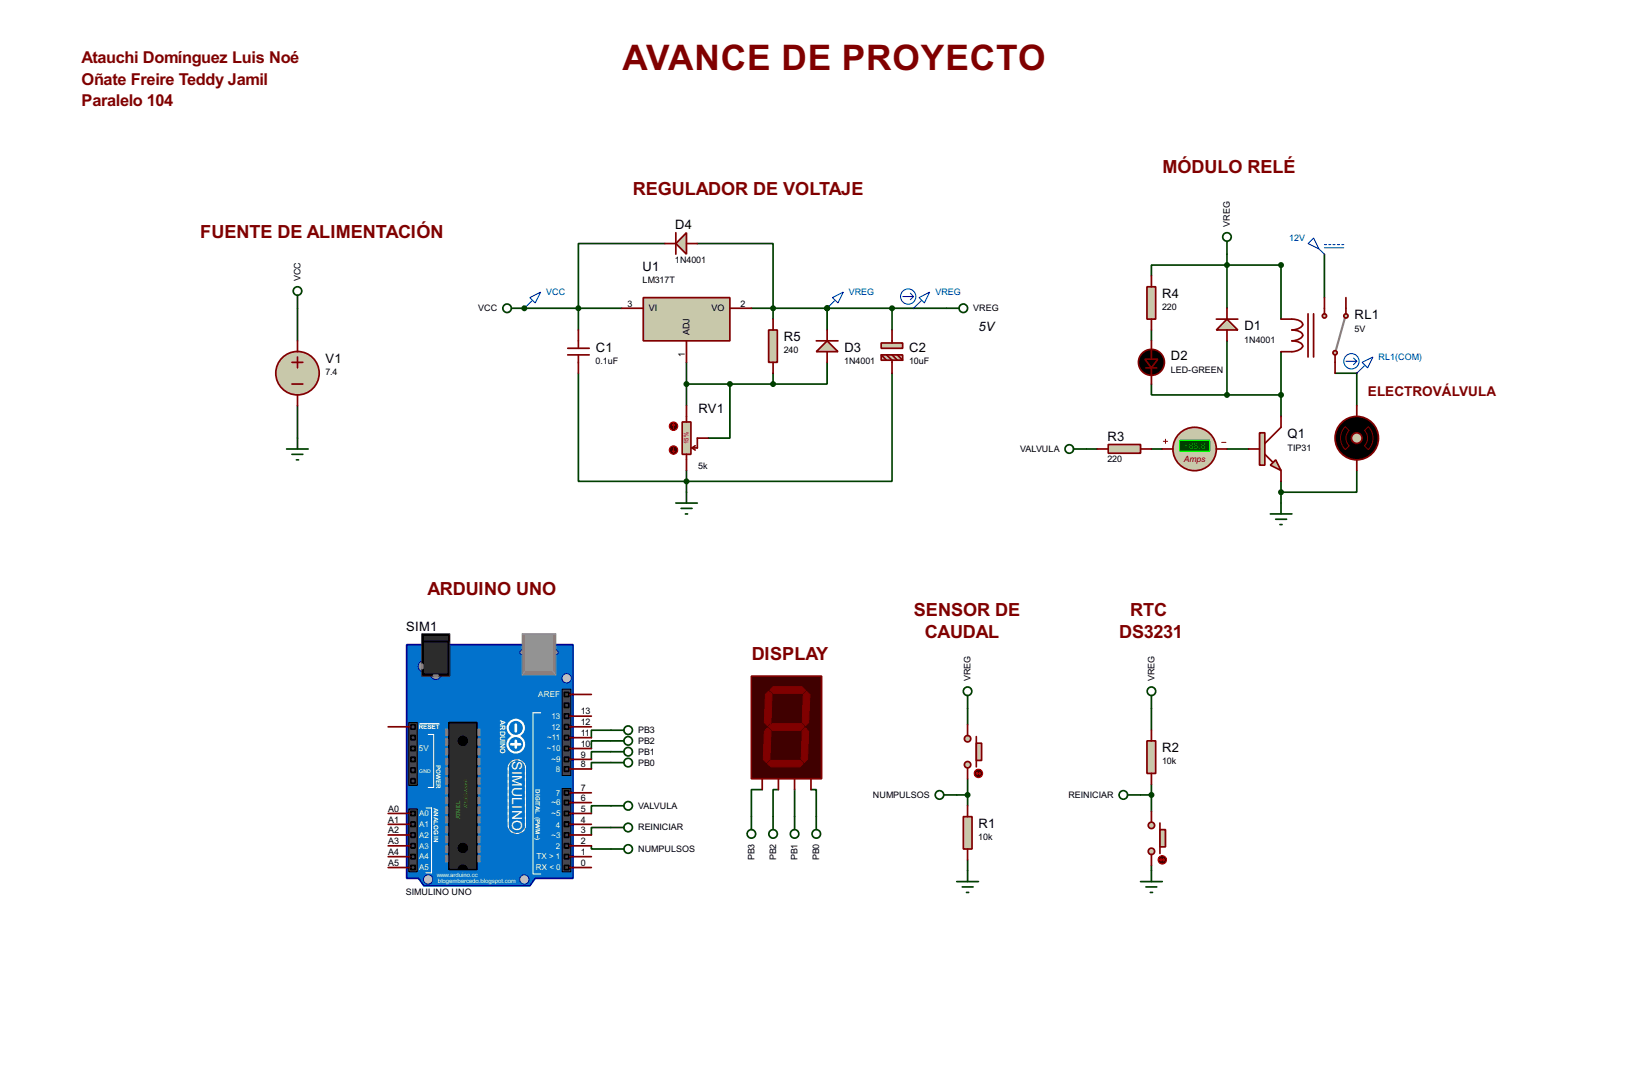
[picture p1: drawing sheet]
<svg xmlns="http://www.w3.org/2000/svg" width="383mm" height="256mm" viewBox="0 0 383 256" stroke-linecap="round" stroke-linejoin="round" font-family="sans-serif">
<g fill="none" stroke="#004000" stroke-width=".4">
<path d="M156.3 57.2h-20.4v15.2M163.9 57.2h17.8v15.2M288.3 59.7v12.7M311.2 59.7v10.2M69.9 72.4v7.7M135.9 72.4h10.2M135.9 72.4v5.1M176.6 72.4h5.1M181.7 72.4v2.6M209.6 72.4v5.1M222.3 72.4h-27.9v5.1M270.6 64.8v-2.5h30.4v12.7"/>
<path d="M270.6 77.5v2.6M69.9 95.3v7.6M135.9 87.7v25.4h73.7v-25.4M161.3 85.1v10.2M161.3 90.2h20.4M171.5 90.2v12.7h-5.1M181.7 87.7v2.5M194.4 85.1v5.1h-12.7M270.6 90.2v2.6h17.7M288.3 92.8h12.7M288.3 80.1v12.7M301 82.6v15.2"/>
<path d="M313.7 87.7h5.1v7.6M161.3 110.5v5.1M255.3 105.5h2.6M270.6 105.5h2.5M288.3 105.5h5.1M301 113.1v5.1M318.8 110.5v5.1h-17.8M143.6 179.1h-4.6v1.5M143.6 176.6h-4.6v1.8M143.6 174h-4.6v1.8M143.6 171.5h-4.6v1.8M227.4 166.4v3.8"/>
<path d="M270.6 166.4v5.1M139 198.7v.7h4.6M143.6 194.4h-4.6v1.7M143.6 189.3h-4.6v1.8M179.1 185.5h-2.5v6.3M182.9 185.5h-1.2v6.3M186.7 185.5v6.3M190.6 185.5h1.2v6.3M224.8 186.7h2.6M227.4 182.9v6.4M268 186.7h2.6M270.6 184.2v6.4"/>
<path d="M227.4 202v2.5M270.6 203.3v1.2"/>
</g>
<g fill="#004000">
<circle cx="194.4" cy="72.4" r=".2"/>
<circle cx="123.2" cy="72.4" r=".2"/>
</g>
<path d="M123.2 72.4h12.7" fill="none" stroke="#004000" stroke-width=".4"/>
<g fill="#004000">
<circle cx="123.2" cy="72.4" r=".2"/>
<circle cx="194.4" cy="72.4" r=".2"/>
</g>
<path d="M181.7 72.4h12.7" fill="none" stroke="#004000" stroke-width=".4"/>
<circle cx="194.4" cy="72.4" r=".2" fill="#004000"/>
<path d="M95.6 151.4h39.1v54.9h-8.9l-1.3 1.8h-24.9l-1.2-1.8h-2.8z" fill-rule="evenodd" fill="#0272cc" stroke="#0000c0" stroke-width=".4"/>
<path d="M101.9 172.5v12.5M127.1 167.4h-1.8v37.9h1.8M100.1 189.8h1.3v15.2" fill="none" stroke="#fff" stroke-width=".25"/>
<circle cx="121.4" cy="180.6" r="2.15" fill="#c8c8aa"/>
<circle cx="121.4" cy="180.6" r="2.15" fill="#0272cc"/>
<circle cx="121.4" cy="180.6" r="2.15" fill="none" stroke="#c8c8aa" stroke-width=".23"/>
<circle cx="121.4" cy="180.6" r="2.15" fill="none" stroke="#fff" stroke-width=".23" stroke-dasharray="2 1 .5 1 .5 1"/>
<circle cx="121.4" cy="193.6" r="2.15" fill="#c8c8aa"/>
<circle cx="121.4" cy="193.6" r="2.15" fill="#0272cc"/>
<circle cx="121.4" cy="193.6" r="2.15" fill="none" stroke="#c8c8aa" stroke-width=".23"/>
<g fill="none" stroke="#fff" stroke-width=".23" stroke-dasharray=".5 1">
<path d="M123.5 179.9v14.5M119.4 194.4v-14.5"/>
<circle cx="121.4" cy="193.6" r="2.15"/>
</g>
<path d="M119.2 180.1h4.6v14h-4.6z" fill="#0272cc" stroke="#0272cc" stroke-width=".4"/>
<path d="M119.4 179.9v14.5M123.5 179.9v14.5" fill="none" stroke="#fff" stroke-width=".23"/>
<path d="M119.4 179.1l-.5 1.3M123.5 179.1l.5 1.3M118.9 193.6l.8 2.5M124 193.6l-.5 1.8" fill="none" stroke="#0272cc" stroke-width=".4"/>
<g fill="#0272cc" stroke="#fff" stroke-width=".5">
<circle cx="121.2" cy="171" r="1.9"/>
<circle cx="121.2" cy="174.8" r="1.95"/>
</g>
<path d="M120.2 174.8h2M121.2 170.2v1.6M121.2 174v1.6" fill="none" stroke="#fff" stroke-width=".65"/>
<path d="M100.6 172.5h1.3M100.6 185h1.3M100.1 205h1.3" fill="none" stroke="#fff" stroke-width=".25"/>
<path d="M98.6 170h4.6" fill="none" stroke="#fff" stroke-width=".23"/>
<g fill="#c0c0c0" stroke="#0000c0" stroke-width=".23">
<circle cx="123.2" cy="206.6" r="1.1"/>
<circle cx="100.6" cy="206.6" r="1.1"/>
<circle cx="133.1" cy="159.3" r="1.1"/>
</g>
<g fill="#464646" stroke="#000" stroke-width=".25">
<path d="M96.1 169.7h2v14.8h-2z"/>
<path d="M96.1 190h2v14.8h-2z"/>
<path d="M132.1 161.9h2.1v20.3h-2.1z"/>
<path d="M132.1 185.2h2.1v19.6h-2.1z"/>
</g>
<path d="M105.5 169.7h6.6v34.6h-6.6z" fill="#2c2c2c" stroke="#000" stroke-width=".4"/>
<g fill="#000" stroke="#000" stroke-width=".23">
<circle cx="108.7" cy="174" r="1.1"/>
<circle cx="108.7" cy="199.2" r="1.1"/>
<circle cx="108.7" cy="204.3" r="1.1"/>
</g>
<path d="M105.2 205h7.1" fill="none" stroke="#0272cc" stroke-width="1.2"/>
<g fill="#939393" stroke="#0000c0" stroke-width=".23">
<circle cx="130.6" cy="153.2" r=".55"/>
<circle cx="122.7" cy="153.2" r=".55"/>
</g>
<path d="M122.7 148.9h7.9v9.7h-7.9z" fill="#808080" stroke="#808080" stroke-width=".23"/>
<path d="M123.5 149.2h6.3v8.3h-6.3z" fill="#939393" stroke="#939393" stroke-width=".23"/>
<path d="M122.7 148.9l.8 .3M123.5 157.5l-.8 1.1M129.8 157.5l.8 1.1M130.6 148.9l-.8 .3" fill="none" stroke="#939393" stroke-width=".23"/>
<g fill="#939393" stroke="#0000c0" stroke-width=".23">
<circle cx="102.4" cy="158.3" r="1.35"/>
<circle cx="99.6" cy="156.5" r="1.35"/>
</g>
<path d="M99.1 148.9h6.6v9.9h-6.6z" fill="#000" stroke="#2c2c2c" stroke-width=".23"/>
<g fill="#808080" stroke="#808080" stroke-width=".4">
<path d="M101.9 158.6h1v.2h-1z"/>
<path d="M99.1 156h.3v1h-.3z"/>
</g>
<path d="M99.9 149.7h5.1v8.3h-5.1z" fill="#2c2c2c" stroke="#2c2c2c" stroke-width=".4"/>
<path d="M99.4 149.2h6.1v1.5h-6.1z" fill="#2c2c2c" stroke="#000" stroke-width=".4"/>
<g fill="#808080" stroke="#808080" stroke-width=".25">
<path d="M112.3 171.3h.5v1.5h-.5z"/>
<path d="M112.3 173.5h.5v1.6h-.5z"/>
<path d="M112.3 175.8h.5v1.5h-.5z"/>
<path d="M112.3 178.1h.5v1.5h-.5z"/>
<path d="M112.3 180.4h.5v1.5h-.5z"/>
<path d="M112.3 182.7h.5v1.5h-.5z"/>
<path d="M112.3 185h.5v1.5h-.5z"/>
<path d="M112.3 187.3h.5v1.5h-.5z"/>
<path d="M112.3 189.5h.5v1.6h-.5z"/>
<path d="M112.3 191.8h.5v1.5h-.5z"/>
<path d="M112.3 194.1h.5v1.5h-.5z"/>
<path d="M112.3 196.4h.5v1.5h-.5z"/>
<path d="M112.3 198.7h.5v1.5h-.5z"/>
<path d="M112.3 201h.5v1.5h-.5z"/>
<path d="M104.7 171.3h.5v1.5h-.5z"/>
<path d="M104.7 173.5h.5v1.6h-.5z"/>
<path d="M104.7 175.8h.5v1.5h-.5z"/>
<path d="M104.7 178.1h.5v1.5h-.5z"/>
<path d="M104.7 180.4h.5v1.5h-.5z"/>
<path d="M104.7 182.7h.5v1.5h-.5z"/>
<path d="M104.7 185h.5v1.5h-.5z"/>
<path d="M104.7 187.3h.5v1.5h-.5z"/>
<path d="M104.7 189.5h.5v1.6h-.5z"/>
<path d="M104.7 191.8h.5v1.5h-.5z"/>
<path d="M104.7 194.1h.5v1.5h-.5z"/>
<path d="M104.7 196.4h.5v1.5h-.5z"/>
<path d="M104.7 198.7h.5v1.5h-.5z"/>
<path d="M104.7 201h.5v1.5h-.5z"/>
</g>
<g fill="#464646" stroke="#000" stroke-width=".4">
<path d="M96.6 172.8h1v1h-1z"/>
<path d="M96.6 177.9h1v1h-1z"/>
<path d="M96.6 182.9h1v1.1h-1z"/>
<path d="M96.6 190.6h1v1h-1z"/>
<path d="M96.6 193.1h1v1h-1z"/>
<path d="M96.6 195.6h1v1.1h-1z"/>
<path d="M96.6 198.2h1v1h-1z"/>
<path d="M96.6 200.7h1v1h-1z"/>
<path d="M96.6 203.3h1v1h-1z"/>
<path d="M96.6 180.4h1v1h-1z"/>
<path d="M96.6 175.3h1v1h-1z"/>
<path d="M96.6 170.2h1v1.1h-1z"/>
<path d="M132.6 162.6h1.1v1h-1.1z"/>
<path d="M132.6 167.7h1.1v1h-1.1z"/>
<path d="M132.6 170.2h1.1v1.1h-1.1z"/>
<path d="M132.6 172.8h1.1v1h-1.1z"/>
<path d="M132.6 175.3h1.1v1h-1.1z"/>
<path d="M132.6 177.9h1.1v1h-1.1z"/>
<path d="M132.6 165.2h1.1v1h-1.1z"/>
<path d="M132.6 185.7h1.1v1h-1.1z"/>
<path d="M132.6 188h1.1v1h-1.1z"/>
<path d="M132.6 190.6h1.1v1h-1.1z"/>
<path d="M132.6 193.1h1.1v1h-1.1z"/>
<path d="M132.6 195.6h1.1v1.1h-1.1z"/>
<path d="M132.6 198.2h1.1v1h-1.1z"/>
<path d="M132.6 200.7h1.1v1h-1.1z"/>
<path d="M132.6 203.3h1.1v1h-1.1z"/>
<path d="M132.6 180.1h1.1v1.1h-1.1z"/>
</g>
<g fill="none" stroke="#800000" stroke-width=".4">
<path d="M91.2 170.7h5.1M133.9 178.4h5.1M133.9 175.8h5.1M133.9 173.3h5.1M133.9 170.7h5.1M133.9 168.2h5.1M133.9 163.1h5.1M91.2 198.7h5.1M91.2 196.1h5.1M91.2 193.6h5.1M91.2 191.1h5.1M133.9 198.7h5.1"/>
<path d="M133.9 196.1h5.1M133.9 193.6h5.1M133.9 191.1h5.1M133.9 188.5h5.1M133.9 186.2h5.1M133.9 180.6h5.1M91.2 203.8h5.1M91.2 201.2h5.1M133.9 203.8h5.1M133.9 201.2h5.1"/>
</g>
<path d="M226.4 191.8h2v7.6h-2z" fill="#c8c8aa" stroke="#800000" stroke-width=".4"/>
<path d="M227.4 189.3v2.5M227.4 199.4v2.6" fill="none" stroke="#800000" stroke-width=".4"/>
<path d="M224.8 207.1h5.1M226.1 208.3h2.6M227.1 209.6h.5M227.4 204.5v2.6" fill="none" stroke="#004000" stroke-width=".4"/>
<g fill="#c8c8aa" stroke="#800000" stroke-width=".4">
<circle cx="227.3" cy="179.6" r=".75"/>
<circle cx="227.3" cy="173.5" r=".75"/>
</g>
<path d="M229.4 173v7.1" fill="none" stroke="#800000" stroke-width=".4"/>
<path d="M229.4 174.6h1.3v4h-1.3z" fill="#c8c8aa" stroke="#800000" stroke-width=".4"/>
<path d="M227.4 170.2v2.6M227.4 180.4v2.5" fill="none" stroke="#800000" stroke-width=".4"/>
<circle cx="229.9" cy="181.7" r="1" fill="#400000" stroke="#f00" stroke-width=".23"/>
<path d="M229.4 181.7h1M229.4 181.7l.3 .2M229.7 181.4l-.3 .3M230.2 181.4l.2 .3M230.4 181.7l-.2 .2" fill="none" stroke="#f00" stroke-width=".23"/>
<g fill="none" stroke="#004000" stroke-width=".4">
<path d="M143.6 199.4h3M221.8 186.7h3"/>
<circle cx="147.6" cy="199.4" r="1"/>
<circle cx="220.7" cy="186.7" r="1"/>
</g>
<circle cx="227.3" cy="186.7" r=".5" fill="#004000" stroke="#004000" stroke-width=".4"/>
<path d="M269.5 174h2.1v7.7h-2.1z" fill="#c8c8aa" stroke="#800000" stroke-width=".4"/>
<path d="M270.6 171.5v2.5M270.6 181.7v2.5" fill="none" stroke="#800000" stroke-width=".4"/>
<path d="M268 207.1h5.1M269.3 208.3h2.5M270.3 209.6h.5M270.6 204.5v2.6" fill="none" stroke="#004000" stroke-width=".4"/>
<g fill="#c8c8aa" stroke="#800000" stroke-width=".4">
<circle cx="270.5" cy="200" r=".75"/>
<circle cx="270.5" cy="193.9" r=".75"/>
</g>
<path d="M272.6 193.3v7.2" fill="none" stroke="#800000" stroke-width=".4"/>
<path d="M272.6 194.9h1.3v4h-1.3z" fill="#c8c8aa" stroke="#800000" stroke-width=".4"/>
<path d="M270.6 190.6v2.5M270.6 200.7v2.6" fill="none" stroke="#800000" stroke-width=".4"/>
<circle cx="273.1" cy="202" r="1" fill="#400000" stroke="#f00" stroke-width=".23"/>
<path d="M272.6 202h1M272.6 202l.3 .2M272.9 201.7l-.3 .3M273.4 201.7l.2 .3M273.6 202l-.2 .2" fill="none" stroke="#f00" stroke-width=".23"/>
<g fill="none" stroke="#004000" stroke-width=".4">
<path d="M143.6 179.1h3M143.6 176.6h3M143.6 174h3M143.6 171.5h3M143.6 194.4h3M143.6 189.3h3M176.6 191.8v3.1M181.7 191.8v3.1M186.7 191.8v3.1M191.8 191.8v3.1M265 186.7h3"/>
<circle cx="147.6" cy="176.6" r="1"/>
<circle cx="147.6" cy="171.5" r="1"/>
<circle cx="147.6" cy="179.1" r="1"/>
<circle cx="147.6" cy="174" r="1"/>
<circle cx="147.6" cy="194.4" r="1"/>
<circle cx="147.6" cy="189.3" r="1"/>
<circle cx="176.5" cy="195.9" r="1"/>
<circle cx="181.6" cy="195.9" r="1"/>
<circle cx="186.7" cy="195.9" r="1"/>
<circle cx="191.8" cy="195.9" r="1"/>
<circle cx="263.9" cy="186.7" r="1"/>
</g>
<circle cx="270.5" cy="186.7" r=".5" fill="#004000" stroke="#004000" stroke-width=".4"/>
<path d="M176.6 158.8h16.5v24.1h-16.5z" fill="#400000" stroke="#800000" stroke-width=".4"/>
<g fill="#800000" stroke="#800000" stroke-width=".23">
<path d="M181.7 161.3h6.8l.8 .8-.8 .8h-6.8l-.8-.8z" fill-rule="evenodd"/>
<path d="M188.8 163.1l.7-.7 .8 .7-.3 6.6-.7 .8-.8-.8z" fill-rule="evenodd"/>
<path d="M180.6 170.7l.8-.7h6.9l.7 .7-.7 .8h-6.9z" fill-rule="evenodd"/>
<path d="M179.9 163.1l.7-.7 .8 .7-.2 6.6-.8 .8-.8-.8z" fill-rule="evenodd"/>
<path d="M189.3 171l.7 .8-.2 6.6-.8 .7-.7-.7 .2-6.6z" fill-rule="evenodd"/>
<path d="M180.4 179.4l.8-.8h6.8l.8 .8-.8 .7h-6.8z" fill-rule="evenodd"/>
<path d="M180.4 171l.8 .8-.3 6.6-.8 .7-.7-.7 .2-6.6z" fill-rule="evenodd"/>
</g>
<path d="M179.1 182.9v2.6M182.9 182.9v2.6M186.7 182.9v2.6M190.6 182.9v2.6" fill="none" stroke="#800000" stroke-width=".4"/>
<circle cx="69.9" cy="87.7" r="5.1" fill="#c8c8aa" stroke="#800000" stroke-width=".4"/>
<path d="M68.6 85.1h2.6M68.6 90.2h2.6M69.9 80.1v2.5M69.9 83.9v2.5M69.9 92.8v2.5" fill="none" stroke="#800000" stroke-width=".4"/>
<g fill="none" stroke="#004000" stroke-width=".4">
<path d="M69.9 69.4v3M67.4 105.5h5M68.6 106.7h2.6M69.7 108h.5M69.9 102.9v2.6M227.4 163.4v3M270.6 163.4v3"/>
<circle cx="69.9" cy="68.4" r="1"/>
<circle cx="227.3" cy="162.4" r="1"/>
<circle cx="270.5" cy="162.4" r="1"/>
</g>
<path d="M298.5 109.3l1.3-1.3 1.2 2.5z" fill="#c8c8aa" stroke="#800000" stroke-width=".4"/>
<path d="M296 101.7h1.2v7.6h-1.2z" fill="#c8c8aa" stroke="#800000" stroke-width=".4"/>
<path d="M301 97.8v2.6l-3.8 3.8M293.4 105.5h2.6M297.2 106.7l1.8 1.8M301 110.5v2.6" fill="none" stroke="#800000" stroke-width=".4"/>
<path d="M301 118.2v2.5M298.5 120.7h5.1M299.8 122h2.5M300.8 123.2h.5" fill="none" stroke="#004000" stroke-width=".4"/>
<path d="M316 74.7l-2 7.4" fill="none" stroke="#808080" stroke-width=".5"/>
<g fill="#c8c8aa" stroke="#800000" stroke-width=".4">
<circle cx="313.7" cy="82.9" r=".5"/>
<circle cx="316.2" cy="74.2" r=".5"/>
</g>
<path d="M316.3 72.4v1.3" fill="none" stroke="#800000" stroke-width=".4"/>
<circle cx="311.2" cy="74.2" r=".5" fill="#c8c8aa" stroke="#800000" stroke-width=".4"/>
<path d="M301 75a8.5 8.5 0 0 1 4.3 .3 .89 .89 0 0 1 .8 .9 .89 .89 0 0 1-.8 .9l-1.7 .4h.6a2.03 2.03 0 0 1 1.9 1.3 2.61 2.61 0 0 1-2.5 1.3h.6a2.03 2.03 0 0 1 1.9 1.2 2.7 2.7 0 0 1-2.5 1.3h-2.6M307.4 73.7v10.2M308.7 73.7v10.2M311.2 69.9v3.8M316.3 69.9v2.5M313.7 83.4v4.3" fill="none" stroke="#800000" stroke-width=".4"/>
<path d="M288.3 75l2.6 2.5h-5.1z" fill="#c8c8aa" stroke="#800000" stroke-width=".4"/>
<path d="M285.8 75h5.1M288.3 72.4v2.6M288.3 77.5v2.6M269.3 86.4h2.5M270.6 80.1v4.3M270.6 86.4v3.8" fill="none" stroke="#800000" stroke-width=".4"/>
<g fill="#000" stroke="#800000" stroke-width=".4">
<path d="M269 84.4h3.1l-1.5 2z"/>
<circle cx="270.5" cy="85.1" r="3.1"/>
</g>
<path d="M269.5 67.4h2.1v7.6h-2.1z" fill="#c8c8aa" stroke="#800000" stroke-width=".4"/>
<path d="M270.6 64.8v2.6M270.6 75v2.5" fill="none" stroke="#800000" stroke-width=".4"/>
<g fill="#004000" stroke="#004000" stroke-width=".4">
<circle cx="301" cy="92.8" r=".5"/>
<circle cx="288.3" cy="92.8" r=".5"/>
<circle cx="288.3" cy="62.3" r=".5"/>
</g>
<circle cx="318.8" cy="102.9" r="5.1" fill="#000" stroke="#800000" stroke-width=".4"/>
<path d="M316.1 100.2l.9 .9a2.54 2.54 0 0 0 0 3.6l-.9 .9a3.8 3.8 0 0 1 0-5.4zM320.6 101.1l.9-.9a3.8 3.8 0 0 1 0 5.4l-.9-.9a2.54 2.54 0 0 0 0-3.6z" fill="none" stroke="#800000" stroke-width=".23"/>
<circle cx="318.8" cy="102.9" r="1.25" fill="#c8c8aa" stroke="#800000" stroke-width=".4"/>
<path d="M318.8 95.3v2.5M318.8 108v2.5" fill="none" stroke="#800000" stroke-width=".4"/>
<g fill="#004000" stroke="#004000" stroke-width=".4">
<circle cx="301" cy="115.6" r=".5"/>
<circle cx="301" cy="62.3" r=".5"/>
</g>
<circle cx="280.7" cy="105.5" r="5.1" fill="#c8c8aa" stroke="#800000" stroke-width=".4"/>
<path d="M273.4 103.7h1M273.9 103.2v1M287.1 103.9h1" fill="none" stroke="#800000" stroke-width=".23"/>
<path d="M277.2 103.4h7.1v2.6h-7.1z" fill="#004000" stroke="#0f0" stroke-width=".23"/>
<path d="M273.1 105.5h2.5M285.8 105.5h2.5" fill="none" stroke="#800000" stroke-width=".4"/>
<path d="M260.4 104.4h7.6v2.1h-7.6z" fill="#c8c8aa" stroke="#800000" stroke-width=".4"/>
<path d="M257.9 105.5h2.5M268 105.5h2.6" fill="none" stroke="#800000" stroke-width=".4"/>
<g fill="none" stroke="#004000" stroke-width=".4">
<path d="M288.3 56.7v3M252.3 105.5h3"/>
<circle cx="288.3" cy="55.7" r="1"/>
<circle cx="251.2" cy="105.5" r="1"/>
</g>
<g fill="none" stroke="#0000c0" stroke-width=".23">
<path d="M307.4 57.2l1.3-1.3 1.2 2.6zM309.9 58.5l1.3 1.2M311.2 57.5h.5M311.2 58.2h4.6M312.2 57.5h.5M313.2 57.5h.5M314.3 57.5h.5M315.3 57.5h.5M316.3 84.9h2.5M318.1 84.1l.7 .8M318.8 84.9l-.7 .8M320.1 85.1l2.5-1.2-1.2 2.5z"/>
<path d="M320.6 85.9l-1.8 1.8"/>
<circle cx="317.5" cy="84.9" r="1.8"/>
</g>
<path d="M151.2 69.9h20.3v10.2h-20.3z" fill="#c8c8aa" stroke="#800000" stroke-width=".4"/>
<path d="M135.9 77.5v4.3M146.1 72.4h5.1M171.5 72.4h5.1M133.4 83.4h5.1M133.4 81.8h5.1M135.9 83.4v4.3M161.3 80.1v5" fill="none" stroke="#800000" stroke-width=".4"/>
<path d="M160.3 99.1h2.1v7.6h-2.1z" fill="#c8c8aa" stroke="#800000" stroke-width=".4"/>
<path d="M161.3 95.3v3.8M161.3 106.7v3.8M162.6 105.2l.8 .5M163.4 104.7l-.8 .5M166.4 102.9h-2.5v2.3h-1.3" fill="none" stroke="#800000" stroke-width=".4"/>
<circle cx="158.2" cy="100.1" r="1" fill="#400000" stroke="#f00" stroke-width=".23"/>
<path d="M158.3 99.6l-.3 .3M158.3 99.6l.3 .3M158.3 99.6v1" fill="none" stroke="#f00" stroke-width=".23"/>
<circle cx="158.2" cy="105.7" r="1" fill="#400000" stroke="#f00" stroke-width=".23"/>
<path d="M158 106l.3 .2M158.3 105.2v1M158.6 106l-.3 .2" fill="none" stroke="#f00" stroke-width=".23"/>
<path d="M180.6 77.5h2.1v7.6h-2.1z" fill="#c8c8aa" stroke="#800000" stroke-width=".4"/>
<path d="M181.7 75v2.5M181.7 85.1v2.6" fill="none" stroke="#800000" stroke-width=".4"/>
<circle cx="161.3" cy="90.2" r=".5" fill="#004000" stroke="#004000" stroke-width=".4"/>
<path d="M194.4 80.1l2.5 2.5h-5.1z" fill="#c8c8aa" stroke="#800000" stroke-width=".4"/>
<path d="M194.4 77.5v2.6M191.8 80.1h5.1M194.4 82.6v2.5" fill="none" stroke="#800000" stroke-width=".4"/>
<path d="M161.3 54.7v5l-2.5-2.5z" fill="#c8c8aa" stroke="#800000" stroke-width=".4"/>
<path d="M156.3 57.2h2.5M158.8 54.7v5M161.3 57.2h2.6" fill="none" stroke="#800000" stroke-width=".4"/>
<g fill="#004000" stroke="#004000" stroke-width=".4">
<circle cx="181.6" cy="72.4" r=".5"/>
<circle cx="181.6" cy="90.2" r=".5"/>
<circle cx="135.9" cy="72.4" r=".5"/>
</g>
<g fill="#c8c8aa" stroke="#800000" stroke-width=".4">
<path d="M207.1 80.6h5v1.2h-5z"/>
<path d="M207.1 83.4h5v1.2h-5z"/>
</g>
<path d="M209.6 77.5v3.1M207.1 83.4l1.2 1.2M208.3 83.4l1.3 1.2v3.1M209.6 83.4l1.3 1.2M210.9 83.4l1.2 1.2" fill="none" stroke="#800000" stroke-width=".4"/>
<g fill="none" stroke="#004000" stroke-width=".4">
<path d="M120.2 72.4h3M222.3 72.4h3.1M158.8 118.2h5.1M160.1 119.4h2.5M161.3 115.6v2.6M161.1 120.7h.5"/>
<circle cx="119.1" cy="72.4" r="1"/>
<circle cx="226.3" cy="72.4" r="1"/>
</g>
<g fill="#004000" stroke="#004000" stroke-width=".4">
<circle cx="161.3" cy="113.1" r=".5"/>
<circle cx="171.5" cy="90.2" r=".5"/>
<circle cx="194.3" cy="72.4" r=".5"/>
<circle cx="209.6" cy="72.4" r=".5"/>
<circle cx="123.2" cy="72.4" r=".5"/>
</g>
<g fill="none" stroke="#0000c0" stroke-width=".23">
<path d="M124.5 69.9l2.6-1.3-1.3 2.6zM125 70.7l-1.8 1.7M195.6 69.9l2.6-1.3-1.3 2.6zM196.1 70.7l-1.7 1.7M212.1 69.7h2.6M213.9 68.9l.8 .8M214.7 69.7l-.8 .7M216 69.9l2.5-1.3-1.3 2.6zM216.5 70.7l-1.8 1.7"/>
<circle cx="213.4" cy="69.7" r="1.8"/>
</g>
<text font-size="9.3" fill="#800000" x="146.2" y="16.5">AVANCE DE PROYECTO</text>
<g font-size="4.8" fill="#800000">
<text x="273.2" y="40.6">MÓDULO RELÉ</text>
<text x="148.7" y="45.7">REGULADOR DE VOLTAJE</text>
<text x="47.1" y="55.8">FUENTE DE ALIMENTACIÓN</text>
<text x="100.4" y="139.7">ARDUINO UNO</text>
<text x="214.7" y="144.8">SENSOR DE</text>
<text x="217.3" y="149.9">CAUDAL</text>
<text x="263" y="149.9">DS3231</text>
<text x="265.5" y="144.8">RTC</text>
<text x="176.6" y="154.9">DISPLAY</text>
</g>
<g font-size="4.3" fill="#800000">
<text x="19.2" y="14.8">Atauchi Domínguez Luis Noé</text>
<text x="19.2" y="20">Oñate Freire Teddy Jamil</text>
<text x="19.2" y="25">Paralelo 104</text>
</g>
<g font-size="3.7" fill="#fff">
<text x="120.4" y="178.8" transform="rotate(90 120.4 178.8)">S</text>
<text x="120.4" y="181.1" transform="rotate(90 120.4 181.1)">IMULINO</text>
</g>
<text font-size="3.6" fill="#800000" x="321.4" y="93.1">ELECTROVÁLVULA</text>
<g font-size="3.4">
<text x="158.7" y="53.9">D4</text>
<text x="151" y="63.5">U1</text>
<text x="273.1" y="69.9">R4</text>
<text x="229.9" y="77.6">5V</text>
<text x="292.4" y="77.5">D1</text>
<text x="318.3" y="75">RL1</text>
<text x="140" y="82.6">C1</text>
<text x="184.2" y="80.1">R5</text>
<text x="198.4" y="82.6">D3</text>
<text x="213.7" y="82.6">C2</text>
<text x="76.5" y="85.2">V1</text>
<text x="275.1" y="84.6">D2</text>
<text x="164.1" y="97">RV1</text>
<text x="260.3" y="103.6">R3</text>
<text x="302.6" y="102.9">Q1</text>
<text x="95.4" y="148.2">SIM1</text>
<text x="273.1" y="176.6">R2</text>
<text x="229.9" y="194.4">R1</text>
</g>
<g font-size="2.4">
<text x="289" y="53.3" transform="rotate(-90 289 53.3)">VREG</text>
<text x="158.6" y="61.8">1N4001</text>
<text x="70.6" y="66" transform="rotate(-90 70.6 66)">VCC</text>
<text x="147.5" y="72">3</text>
<text x="151" y="66.5">LM317T</text>
<text x="174" y="72">2</text>
<text x="112.4" y="73.1">VCC</text>
<text x="152.5" y="73.1">VI</text>
<text x="167.2" y="73.1">VO</text>
<text x="228.7" y="73.1">VREG</text>
<text x="273.1" y="72.9">220</text>
<text x="318.3" y="78">5V</text>
<text x="160.9" y="83.8" transform="rotate(-90 160.9 83.8)">1</text>
<text x="162" y="78.7" transform="rotate(-90 162 78.7)">ADJ</text>
<text x="184.1" y="83">240</text>
<text x="292.4" y="80.4">1N4001</text>
<text x="76.5" y="88.1">7.4</text>
<text x="140" y="85.6">0.1uF</text>
<text x="198.4" y="85.6">1N4001</text>
<text x="213.6" y="85.6">10uF</text>
<text x="275.1" y="87.6">LED-GREEN</text>
<text x="239.7" y="106.2">VALVULA</text>
<text x="302.5" y="105.9">TIP31</text>
<text x="164.1" y="110.1">5k</text>
<text x="260.2" y="108.6">220</text>
<text x="228.1" y="160" transform="rotate(-90 228.1 160)">VREG</text>
<text x="271.3" y="160" transform="rotate(-90 271.3 160)">VREG</text>
<text x="136.5" y="167.8">13</text>
<text x="136.5" y="172.9">11</text>
<text x="136.5" y="170.3">12</text>
<text x="149.9" y="172.2">PB3</text>
<text x="136.5" y="178">9</text>
<text x="136.5" y="175.4">10</text>
<text x="149.9" y="179.8">PB0</text>
<text x="149.9" y="177.3">PB1</text>
<text x="149.9" y="174.7">PB2</text>
<text x="273.1" y="179.6">10k</text>
<text x="136.5" y="185.8">7</text>
<text x="136.5" y="180.2">8</text>
<text x="91.2" y="190.7">A0</text>
<text x="136.5" y="190.7">5</text>
<text x="136.5" y="188.1">6</text>
<text x="149.9" y="190">VALVULA</text>
<text x="205.1" y="187.4">NUMPULSOS</text>
<text x="251" y="187.4">REINICIAR</text>
<text x="91.2" y="195.7">A2</text>
<text x="91.2" y="193.2">A1</text>
<text x="136.5" y="195.7">3</text>
<text x="136.5" y="193.2">4</text>
<text x="149.9" y="195.1">REINICIAR</text>
<text x="229.9" y="197.3">10k</text>
<text x="91.2" y="203.4">A5</text>
<text x="91.2" y="200.8">A4</text>
<text x="91.2" y="198.3">A3</text>
<text x="136.5" y="203.4">0</text>
<text x="136.5" y="200.8">1</text>
<text x="136.5" y="198.3">2</text>
<text x="149.9" y="200.1">NUMPULSOS</text>
<text x="177.3" y="202.1" transform="rotate(-90 177.3 202.1)">PB3</text>
<text x="182.4" y="202.1" transform="rotate(-90 182.4 202.1)">PB2</text>
<text x="187.4" y="202.1" transform="rotate(-90 187.4 202.1)">PB1</text>
<text x="192.5" y="202.1" transform="rotate(-90 192.5 202.1)">PB0</text>
<text x="95.4" y="210.2">SIMULINO UNO</text>
</g>
<g font-size="2.4" fill="#0000c0">
<text x="302.9" y="56.6">12V</text>
<text x="128.3" y="69.3">VCC</text>
<text x="199.4" y="69.3">VREG</text>
<text x="219.8" y="69.3">VREG</text>
<text x="323.9" y="84.6">RL1(COM)</text>
</g>
<text font-size="2.4" fill="#008000" x="278.1" y="105.4">+88.8</text>
<text font-size="2.3" fill="#800000" x="278.2" y="108.4">Amps</text>
<g font-size="2.1" fill="#fff">
<text x="126.5" y="163.8">AREF</text>
<text x="128.6" y="173.9">~11</text>
<text x="129.6" y="168.9">13</text>
<text x="129.6" y="171.4">12</text>
<text x="98.5" y="176.5">5V</text>
<text x="128.5" y="176.5">~10</text>
<text x="129.6" y="179">~9</text>
<text x="130.6" y="181.3">8</text>
<text x="98.5" y="191.7">A0</text>
<text x="129.6" y="189.2">~6</text>
<text x="129.6" y="191.7">~5</text>
<text x="130.6" y="186.9">7</text>
<text x="98.5" y="194.3">A1</text>
<text x="98.5" y="196.8">A2</text>
<text x="129.6" y="196.8">~3</text>
<text x="130.6" y="194.5">4</text>
<text x="98.5" y="199.3">A3</text>
<text x="98.5" y="201.9">A4</text>
<text x="126" y="201.9">TX &gt; 1</text>
<text x="130.6" y="199.3">2</text>
<text x="98.5" y="204.4">A5</text>
<text x="125.9" y="204.4">RX &lt; 0</text>
</g>
<text font-size="1.9" fill="#fff" x="117.6" y="169.1" transform="rotate(90 117.6 169.1)">ARDUINO</text>
<g font-size="1.7" fill="#fff">
<text x="98.4" y="171.2">RESET</text>
<text x="102.5" y="179.7" transform="rotate(90 102.5 179.7)">POWER</text>
<text x="125.8" y="185.4" transform="rotate(90 125.8 185.4)">DIGITAL (PWM~)</text>
<text x="102" y="189.8" transform="rotate(90 102 189.8)">ANALOG IN</text>
</g>
<text font-size="1.6" fill="#c00000" x="161.8" y="104.3" transform="rotate(-90 161.8 104.3)">15%</text>
<g font-size="1.6" fill="#fff">
<text x="102.7" y="206">www.arduino.cc</text>
<text x="102.9" y="207.3">blogembarcado.blogspot.com</text>
</g>
<text font-size="1.5" fill="#808000" x="108.2" y="192.4" transform="rotate(-90 108.2 192.4)">ATMEL</text>
<text font-size="1.4" fill="#fff" x="98.5" y="181.5">GND</text>
<text font-size="1.2" fill="#808000" x="109.8" y="189.8" transform="rotate(-90 109.8 189.8)">ATMEGA328P</text>
</svg>
